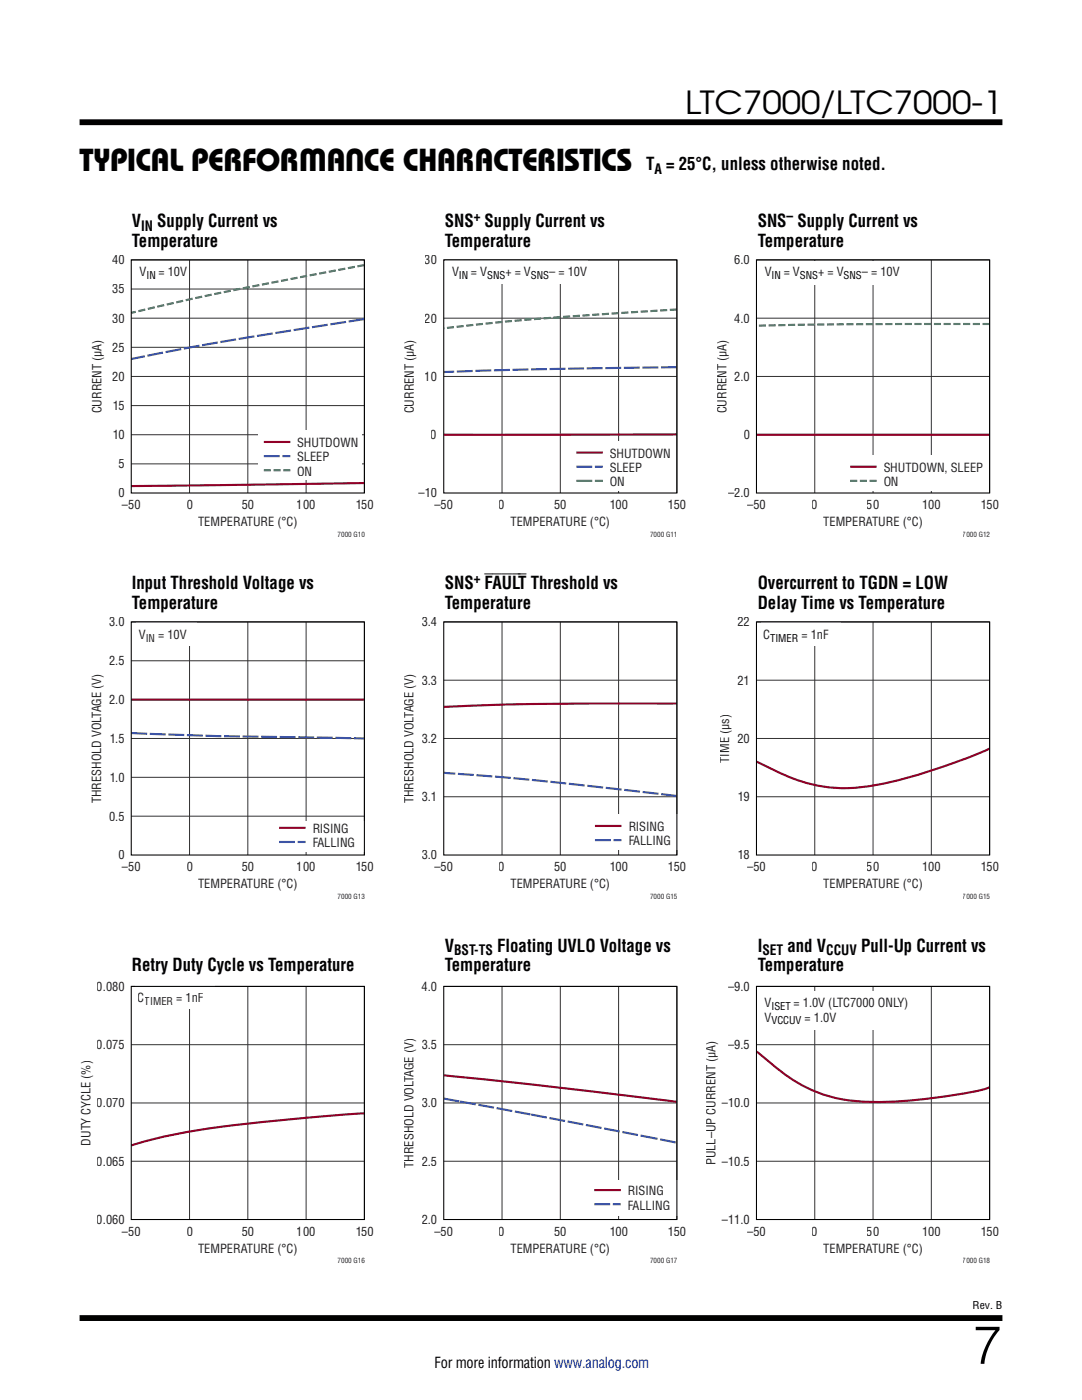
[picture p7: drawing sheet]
<svg xmlns="http://www.w3.org/2000/svg" width="216mm" height="279mm" viewBox="0 0 216 279" stroke-linecap="round" stroke-linejoin="round" font-family="sans-serif">
<path d="M15.9 24.4h184.1M15.9 263h184.1" fill="none" stroke="#000" stroke-width="1.2" stroke-linecap="butt"/>
<path d="M26.2 51.9h46.5v46.5M26.2 57.7h46.5M37.8 51.9v46.5M49.5 51.9v46.5M61.1 51.9v46.5M26.2 75.1h46.5M26.2 69.3h46.5M26.2 63.5h46.5M26.2 92.6h46.5M26.2 86.8h46.5M26.2 80.9h46.5" fill="none" stroke="#323232" stroke-width=".2"/>
<path d="M72.7 52.9l-29.1 5.6-17.4 3.9" fill="none" stroke="#37854b" stroke-width=".42" stroke-dasharray="1.4 .5" stroke-linecap="butt"/>
<path d="M72.7 63.7l-29.1 4.6-17.4 3.3" fill="none" stroke="#3a52a3" stroke-width=".42" stroke-dasharray="3.2 .5" stroke-linecap="butt"/>
<path d="M72.7 96.4l-46.5 .6" fill="none" stroke="#900027" stroke-width=".42"/>
<path d="M26.2 51.9h46.5v46.5h-46.5z" fill="none" stroke="#000" stroke-width=".21"/>
<path d="M51.6 85.9h20.6v9.8h-20.6z" fill="#fff"/>
<path d="M52.6 91h5.3" fill="none" stroke="#3a52a3" stroke-width=".42" stroke-dasharray="3.2 .5" stroke-linecap="butt"/>
<path d="M52.6 88.2h5.3" fill="none" stroke="#910028" stroke-width=".42"/>
<path d="M52.6 93.8h5.3" fill="none" stroke="#37854b" stroke-width=".42" stroke-dasharray="1.4 .5" stroke-linecap="butt"/>
<path d="M88.5 51.9h46.6v46.5M100.2 51.9v46.5M111.8 51.9v46.5M123.4 51.9v46.5M88.5 75.1h46.6M88.5 63.5h46.6M88.5 86.8h46.6" fill="none" stroke="#323232" stroke-width=".2"/>
<path d="M88.8 52h28.4v4.6h-28.4z" fill="#fff"/>
<path d="M135 61.8l-27.6 1.8-18.8 1.9" fill="none" stroke="#37854b" stroke-width=".42" stroke-dasharray="1.4 .5" stroke-linecap="butt"/>
<path d="M135 73.3l-29 .4-17.4 .5" fill="none" stroke="#3a52a3" stroke-width=".42" stroke-dasharray="3.2 .5" stroke-linecap="butt"/>
<path d="M135 86.7l-46.4 .1" fill="none" stroke="#910028" stroke-width=".42"/>
<path d="M88.5 51.9h46.6v46.5h-46.6z" fill="none" stroke="#000" stroke-width=".21"/>
<path d="M113.9 88.1h20.7v9.8h-20.7z" fill="#fff"/>
<path d="M115 93.1h5.3" fill="none" stroke="#3a52a3" stroke-width=".42" stroke-dasharray="3.2 .5" stroke-linecap="butt"/>
<path d="M115 90.3h5.3" fill="none" stroke="#910028" stroke-width=".42"/>
<path d="M115 96h5.3" fill="none" stroke="#37864b" stroke-width=".42" stroke-dasharray="3.2 .5" stroke-linecap="butt"/>
<path d="M150.9 51.9h46.6v46.5M162.6 51.9v46.5M174.2 51.9v46.5M185.8 51.9v46.5M150.9 75.1h46.6M150.9 63.5h46.6M150.9 86.8h46.6" fill="none" stroke="#323232" stroke-width=".2"/>
<g fill="#fff">
<path d="M151.5 52.1h28.4v4.6h-28.4z"/>
<path d="M168.6 90.8h28.4v7.1h-28.4z"/>
</g>
<path d="M151 86.8h46.4M169.6 93.1h5.3" fill="none" stroke="#900027" stroke-width=".42"/>
<path d="M197.4 64.7h-29l-17.4 .3M169.6 96h5.3" fill="none" stroke="#37854b" stroke-width=".42" stroke-dasharray="1.4 .5" stroke-linecap="butt"/>
<path d="M150.9 51.9h46.6v46.5h-46.6z" fill="none" stroke="#000" stroke-width=".21"/>
<path d="M26.2 124.1h46.5v46.5M26.2 139.6h46.5M26.2 131.9h46.5M37.8 124.1v46.5M49.5 124.1v46.5M61.1 124.1v46.5M26.2 155.1h46.5M26.2 147.4h46.5M26.2 162.9h46.5" fill="none" stroke="#323232" stroke-width=".2"/>
<g fill="#fff">
<path d="M27.1 124.2h12.1v4.6h-12.1z"/>
<path d="M54.6 163.8h18.7v6.1h-18.7z"/>
</g>
<path d="M26.2 139.6h46.5M55.7 165.2h5.3" fill="none" stroke="#910028" stroke-width=".42"/>
<path d="M26.2 146.3l17.4 .6 29.1 .5M55.7 168h5.3" fill="none" stroke="#3a52a3" stroke-width=".42" stroke-dasharray="3.2 .5" stroke-linecap="butt"/>
<path d="M26.2 124.1h46.5v46.5h-46.5z" fill="none" stroke="#000" stroke-width=".21"/>
<path d="M88.5 124.1h46.6v46.5M88.5 135.7h46.6M100.2 124.1v46.5M111.8 124.1v46.5M123.4 124.1v46.5M88.5 159h46.6M88.5 147.4h46.6" fill="none" stroke="#323232" stroke-width=".2"/>
<path d="M117.7 162.5h18.6v7h-18.6z" fill="#fff"/>
<path d="M135 140.4l-29 .1-17.4 .6M118.7 164.8h5.3" fill="none" stroke="#900027" stroke-width=".42"/>
<path d="M135 158.9l-27.6-3.1-18.8-1.6M118.7 167.7h5.3" fill="none" stroke="#3a52a3" stroke-width=".42" stroke-dasharray="3.2 .5" stroke-linecap="butt"/>
<path d="M88.5 124.1h46.6v46.5h-46.6z" fill="none" stroke="#000" stroke-width=".21"/>
<path d="M150.9 124.1h46.6v46.5M150.9 135.7h46.6M162.6 124.1v46.5M174.2 124.1v46.5M185.8 124.1v46.5M150.9 159h46.6M150.9 147.4h46.6" fill="none" stroke="#323232" stroke-width=".2"/>
<path d="M151.9 124.2h15.9v4.6h-15.9z" fill="#fff"/>
<path d="M197.4 149.4a114.6 114.6 0 0 1-23.4 7.4 31 31 0 0 1-21.1-3.8l-1.9-1" fill="none" stroke="#900027" stroke-width=".42"/>
<path d="M150.9 124.1h46.6v46.5h-46.6z" fill="none" stroke="#000" stroke-width=".21"/>
<path d="M26.2 196.9h46.5v46.5M37.8 196.9v46.5M49.5 196.9v46.5M61.1 196.9v46.5M26.2 208.5h46.5M26.2 231.8h46.5M26.2 220.1h46.5" fill="none" stroke="#323232" stroke-width=".2"/>
<path d="M27 196.7h15.8v4.6h-15.8z" fill="#fff"/>
<path d="M72.7 222.2l-5.2 .3a322.6 322.6 0 0 0-32.8 3.9l-5.1 1.2-3.4 1" fill="none" stroke="#900027" stroke-width=".42"/>
<path d="M26.2 196.9h46.5v46.5h-46.5z" fill="none" stroke="#000" stroke-width=".21"/>
<path d="M88.5 196.9h46.6v46.5M100.2 196.9v46.5M111.8 196.9v46.5M123.4 196.9v46.5M88.5 208.5h46.6M88.5 231.8h46.6M88.5 220.1h46.6" fill="none" stroke="#323232" stroke-width=".2"/>
<path d="M117.5 235.5h18.7v7.1h-18.7z" fill="#fff"/>
<path d="M88.6 214.6l18.8 2 27.6 3.3M151 209.9l1.8 1.4a29.9 29.9 0 0 0 19.9 8.6 101.2 101.2 0 0 0 24.1-2.7l.6-.2M118.6 237.5h5.3" fill="none" stroke="#900027" stroke-width=".42"/>
<path d="M88.6 219.3l3.2 .5M91.8 219.8l14.2 2.6M106 222.4l22.1 4.3M128.1 226.7l6.9 1.3M118.6 240.3h5.3" fill="none" stroke="#3a52a3" stroke-width=".42" stroke-dasharray="3.2 .5" stroke-linecap="butt"/>
<path d="M88.5 196.9h46.6v46.5h-46.6zM150.9 196.9h46.6v46.5h-46.6z" fill="none" stroke="#000" stroke-width=".21"/>
<path d="M150.9 196.9h46.6v46.5M162.6 196.9v46.5M174.2 196.9v46.5M185.8 196.9v46.5M150.9 208.5h46.6M150.9 231.8h46.6M150.9 220.1h46.6" fill="none" stroke="#323232" stroke-width=".2"/>
<path d="M151.1 197.7h31.6v7.7h-31.6z" fill="#fff"/>
<text font-size="10.6" x="194.1" y="272.2">7</text>
<g font-size="6.3">
<text x="136.7" y="22.8">LTC7000/LTC7000-1</text>
<text x="15.9" y="34.1">TYPICAL PERFORMANCE CHARACTERISTICS</text>
</g>
<g font-size="3.5">
<text x="128.9" y="34">T = 25°C, unless otherwise noted.</text>
<text x="26.3" y="45.3">V</text>
<text x="31.4" y="45.3">Supply Current vs</text>
<text x="88.8" y="45.3">SNS Supply Current vs</text>
<text x="151.2" y="45.3">SNS Supply Current vs</text>
<text x="26.3" y="49.2">Temperature</text>
<text x="88.7" y="49.2">Temperature</text>
<text x="151.2" y="49.2">Temperature</text>
<text x="26.3" y="117.6">Input Threshold Voltage vs</text>
<text x="88.8" y="117.6">SNS FAULT Threshold vs</text>
<text x="151.2" y="117.6">Overcurrent to TGDN = LOW</text>
<text x="26.3" y="121.5">Temperature</text>
<text x="88.7" y="121.5">Temperature</text>
<text x="151.2" y="121.5">Delay Time vs Temperature</text>
<text x="88.8" y="189.9">V</text>
<text x="99.2" y="189.9">Floating UVLO Voltage vs</text>
<text x="151.2" y="189.9">I</text>
<text x="157.1" y="189.9">and V</text>
<text x="171.8" y="189.9">Pull-Up Current vs</text>
<text x="26.3" y="193.8">Retry Duty Cycle vs Temperature</text>
<text x="88.7" y="193.8">Temperature</text>
<text x="151.2" y="193.8">Temperature</text>
</g>
<text font-size="3" x="86.7" y="273.1">For more information www.analog.com</text>
<g font-size="2.8">
<text x="130.6" y="34.7">A</text>
<text x="28.2" y="46">IN</text>
<text x="94.5" y="44.1">+</text>
<text x="157" y="44.1">–</text>
<text x="94.5" y="116.4">+</text>
<text x="90.6" y="190.6">BST-TS</text>
<text x="152.1" y="190.6">SET</text>
<text x="164.9" y="190.6">CCUV</text>
</g>
<g font-size="2.5" fill="#231f20">
<text x="22.4" y="52.8">40</text>
<text x="84.7" y="52.8">30</text>
<text x="146.5" y="52.8">6.0</text>
<text x="22.4" y="58.6">35</text>
<text x="22.4" y="64.4">30</text>
<text x="84.7" y="64.4">20</text>
<text x="146.5" y="64.4">4.0</text>
<text x="22.4" y="70.2">25</text>
<text x="22.4" y="76">20</text>
<text x="84.7" y="76">10</text>
<text x="146.5" y="76">2.0</text>
<text x="20.2" y="82.5" transform="rotate(-90 20.2 82.5)">CURRENT (µA)</text>
<text x="22.4" y="81.8">15</text>
<text x="82.6" y="82.5" transform="rotate(-90 82.6 82.5)">CURRENT (µA)</text>
<text x="145" y="82.5" transform="rotate(-90 145 82.5)">CURRENT (µA)</text>
<text x="22.4" y="87.6">10</text>
<text x="59.3" y="89.3">SHUTDOWN</text>
<text x="86" y="87.6">0</text>
<text x="148.4" y="87.6">0</text>
<text x="23.6" y="93.5">5</text>
<text x="59.3" y="92.1">SLEEP</text>
<text x="59.3" y="94.9">ON</text>
<text x="121.6" y="91.4">SHUTDOWN</text>
<text x="121.6" y="94.2">SLEEP</text>
<text x="176.3" y="94.2">SHUTDOWN, SLEEP</text>
<text x="23.6" y="99.3">0</text>
<text x="24.3" y="101.6">–50</text>
<text x="37.2" y="101.6">0</text>
<text x="48.2" y="101.6">50</text>
<text x="59.2" y="101.6">100</text>
<text x="70.9" y="101.6">150</text>
<text x="83.5" y="99.3">–10</text>
<text x="86.7" y="101.6">–50</text>
<text x="99.6" y="101.6">0</text>
<text x="110.6" y="101.6">50</text>
<text x="121.6" y="101.6">100</text>
<text x="121.6" y="97">ON</text>
<text x="133.2" y="101.6">150</text>
<text x="145.3" y="99.3">–2.0</text>
<text x="149.1" y="101.6">–50</text>
<text x="162" y="101.6">0</text>
<text x="173" y="101.6">50</text>
<text x="176.3" y="97">ON</text>
<text x="184" y="101.6">100</text>
<text x="195.6" y="101.6">150</text>
<text x="39.5" y="105.1">TEMPERATURE (°C)</text>
<text x="101.9" y="105.1">TEMPERATURE (°C)</text>
<text x="164.3" y="105.1">TEMPERATURE (°C)</text>
<text x="21.8" y="125">3.0</text>
<text x="84.1" y="125">3.4</text>
<text x="147.1" y="125">22</text>
<text x="27.7" y="127.6">V</text>
<text x="31.5" y="127.6">= 10V</text>
<text x="152.3" y="127.5">C</text>
<text x="159.9" y="127.5">= 1nF</text>
<text x="21.8" y="132.8">2.5</text>
<text x="84.1" y="136.6">3.3</text>
<text x="147.1" y="136.6">21</text>
<text x="21.8" y="140.5">2.0</text>
<text x="21.8" y="148.3">1.5</text>
<text x="84.1" y="148.3">3.2</text>
<text x="147.1" y="148.3">20</text>
<text x="145.5" y="152.2" transform="rotate(-90 145.5 152.2)">TIME (µs)</text>
<text x="20.2" y="160.3" transform="rotate(-90 20.2 160.3)">THRESHOLD VOLTAGE (V)</text>
<text x="21.8" y="156">1.0</text>
<text x="82.5" y="160.3" transform="rotate(-90 82.5 160.3)">THRESHOLD VOLTAGE (V)</text>
<text x="84.1" y="159.9">3.1</text>
<text x="147.1" y="159.9">19</text>
<text x="21.8" y="163.8">0.5</text>
<text x="62.3" y="166.3">RISING</text>
<text x="125.3" y="165.9">RISING</text>
<text x="23.6" y="171.5">0</text>
<text x="24.3" y="173.9">–50</text>
<text x="37.2" y="173.9">0</text>
<text x="48.2" y="173.9">50</text>
<text x="59.2" y="173.9">100</text>
<text x="62.3" y="169.1">FALLING</text>
<text x="70.9" y="173.9">150</text>
<text x="84.1" y="171.5">3.0</text>
<text x="86.7" y="173.9">–50</text>
<text x="99.6" y="173.9">0</text>
<text x="110.6" y="173.9">50</text>
<text x="121.6" y="173.9">100</text>
<text x="125.3" y="168.7">FALLING</text>
<text x="133.2" y="173.9">150</text>
<text x="147.1" y="171.5">18</text>
<text x="149.1" y="173.9">–50</text>
<text x="162" y="173.9">0</text>
<text x="173" y="173.9">50</text>
<text x="184" y="173.9">100</text>
<text x="195.6" y="173.9">150</text>
<text x="39.5" y="177.3">TEMPERATURE (°C)</text>
<text x="101.9" y="177.3">TEMPERATURE (°C)</text>
<text x="164.3" y="177.3">TEMPERATURE (°C)</text>
<text x="19.3" y="197.7">0.080</text>
<text x="84.1" y="197.7">4.0</text>
<text x="145.3" y="197.7">–9.0</text>
<text x="27.5" y="200">C</text>
<text x="35.2" y="200">= 1nF</text>
<text x="152.6" y="201.1">V</text>
<text x="152.6" y="203.9">V</text>
<text x="158.3" y="201.1">= 1.0V (LTC7000 ONLY)</text>
<text x="160.6" y="203.9">= 1.0V</text>
<text x="19.3" y="209.4">0.075</text>
<text x="84.1" y="209.4">3.5</text>
<text x="145.3" y="209.4">–9.5</text>
<text x="19.3" y="221">0.070</text>
<text x="84.1" y="221">3.0</text>
<text x="144.1" y="221">–10.0</text>
<text x="18" y="228.6" transform="rotate(-90 18 228.6)">DUTY CYCLE (%)</text>
<text x="19.3" y="232.6">0.065</text>
<text x="82.5" y="233.1" transform="rotate(-90 82.5 233.1)">THRESHOLD VOLTAGE (V)</text>
<text x="84.1" y="232.6">2.5</text>
<text x="142.8" y="232.5" transform="rotate(-90 142.8 232.5)">PULL–UP CURRENT (µA)</text>
<text x="144.1" y="232.6">–10.5</text>
<text x="125.2" y="238.6">RISING</text>
<text x="19.3" y="244.3">0.060</text>
<text x="84.1" y="244.3">2.0</text>
<text x="125.2" y="241.4">FALLING</text>
<text x="144.1" y="244.3">–11.0</text>
<text x="24.3" y="246.6">–50</text>
<text x="37.2" y="246.6">0</text>
<text x="39.5" y="250.1">TEMPERATURE (°C)</text>
<text x="48.2" y="246.6">50</text>
<text x="59.2" y="246.6">100</text>
<text x="70.9" y="246.6">150</text>
<text x="86.7" y="246.6">–50</text>
<text x="99.6" y="246.6">0</text>
<text x="101.9" y="250.1">TEMPERATURE (°C)</text>
<text x="110.6" y="246.6">50</text>
<text x="121.6" y="246.6">100</text>
<text x="133.2" y="246.6">150</text>
<text x="149.1" y="246.6">–50</text>
<text x="162" y="246.6">0</text>
<text x="164.3" y="250.1">TEMPERATURE (°C)</text>
<text x="173" y="246.6">50</text>
<text x="184" y="246.6">100</text>
<text x="195.6" y="246.6">150</text>
</g>
<g font-size="2.5" fill="#221f1f">
<text x="27.8" y="55.2">V</text>
<text x="31.6" y="55.2">= 10V</text>
<text x="90.2" y="55.2">V</text>
<text x="94" y="55.2">= V</text>
<text x="100.9" y="55.2">+ = V</text>
<text x="109.6" y="55.2">– = 10V</text>
<text x="152.6" y="55.2">V</text>
<text x="156.4" y="55.2">= V</text>
<text x="163.3" y="55.2">+ = V</text>
<text x="172" y="55.2">– = 10V</text>
</g>
<g font-size="2.1">
<text x="29.2" y="55.7">IN</text>
<text x="91.6" y="55.7">IN</text>
<text x="97.2" y="55.7">SNS</text>
<text x="105.9" y="55.7">SNS</text>
<text x="154" y="55.7">IN</text>
<text x="159.6" y="55.7">SNS</text>
<text x="168.3" y="55.7">SNS</text>
<text x="153.7" y="128">TIMER</text>
<text x="153.9" y="201.6">ISET</text>
<text x="153.9" y="204.4">VCCUV</text>
<text x="194.1" y="261.2">Rev. B</text>
</g>
<g font-size="2.1" fill="#231f20">
<text x="29" y="128.1">IN</text>
<text x="28.9" y="200.6">TIMER</text>
</g>
<g font-size="1.4" fill="#231f20">
<text x="67.4" y="107.1">7000 G10</text>
<text x="129.7" y="107.1">7000 G11</text>
<text x="192.1" y="107.1">7000 G12</text>
<text x="67.4" y="179.4">7000 G13</text>
<text x="129.7" y="179.4">7000 G15</text>
<text x="192.1" y="179.4">7000 G15</text>
<text x="67.4" y="252.1">7000 G16</text>
<text x="129.7" y="252.1">7000 G17</text>
<text x="192.1" y="252.1">7000 G18</text>
</g>
</svg>
